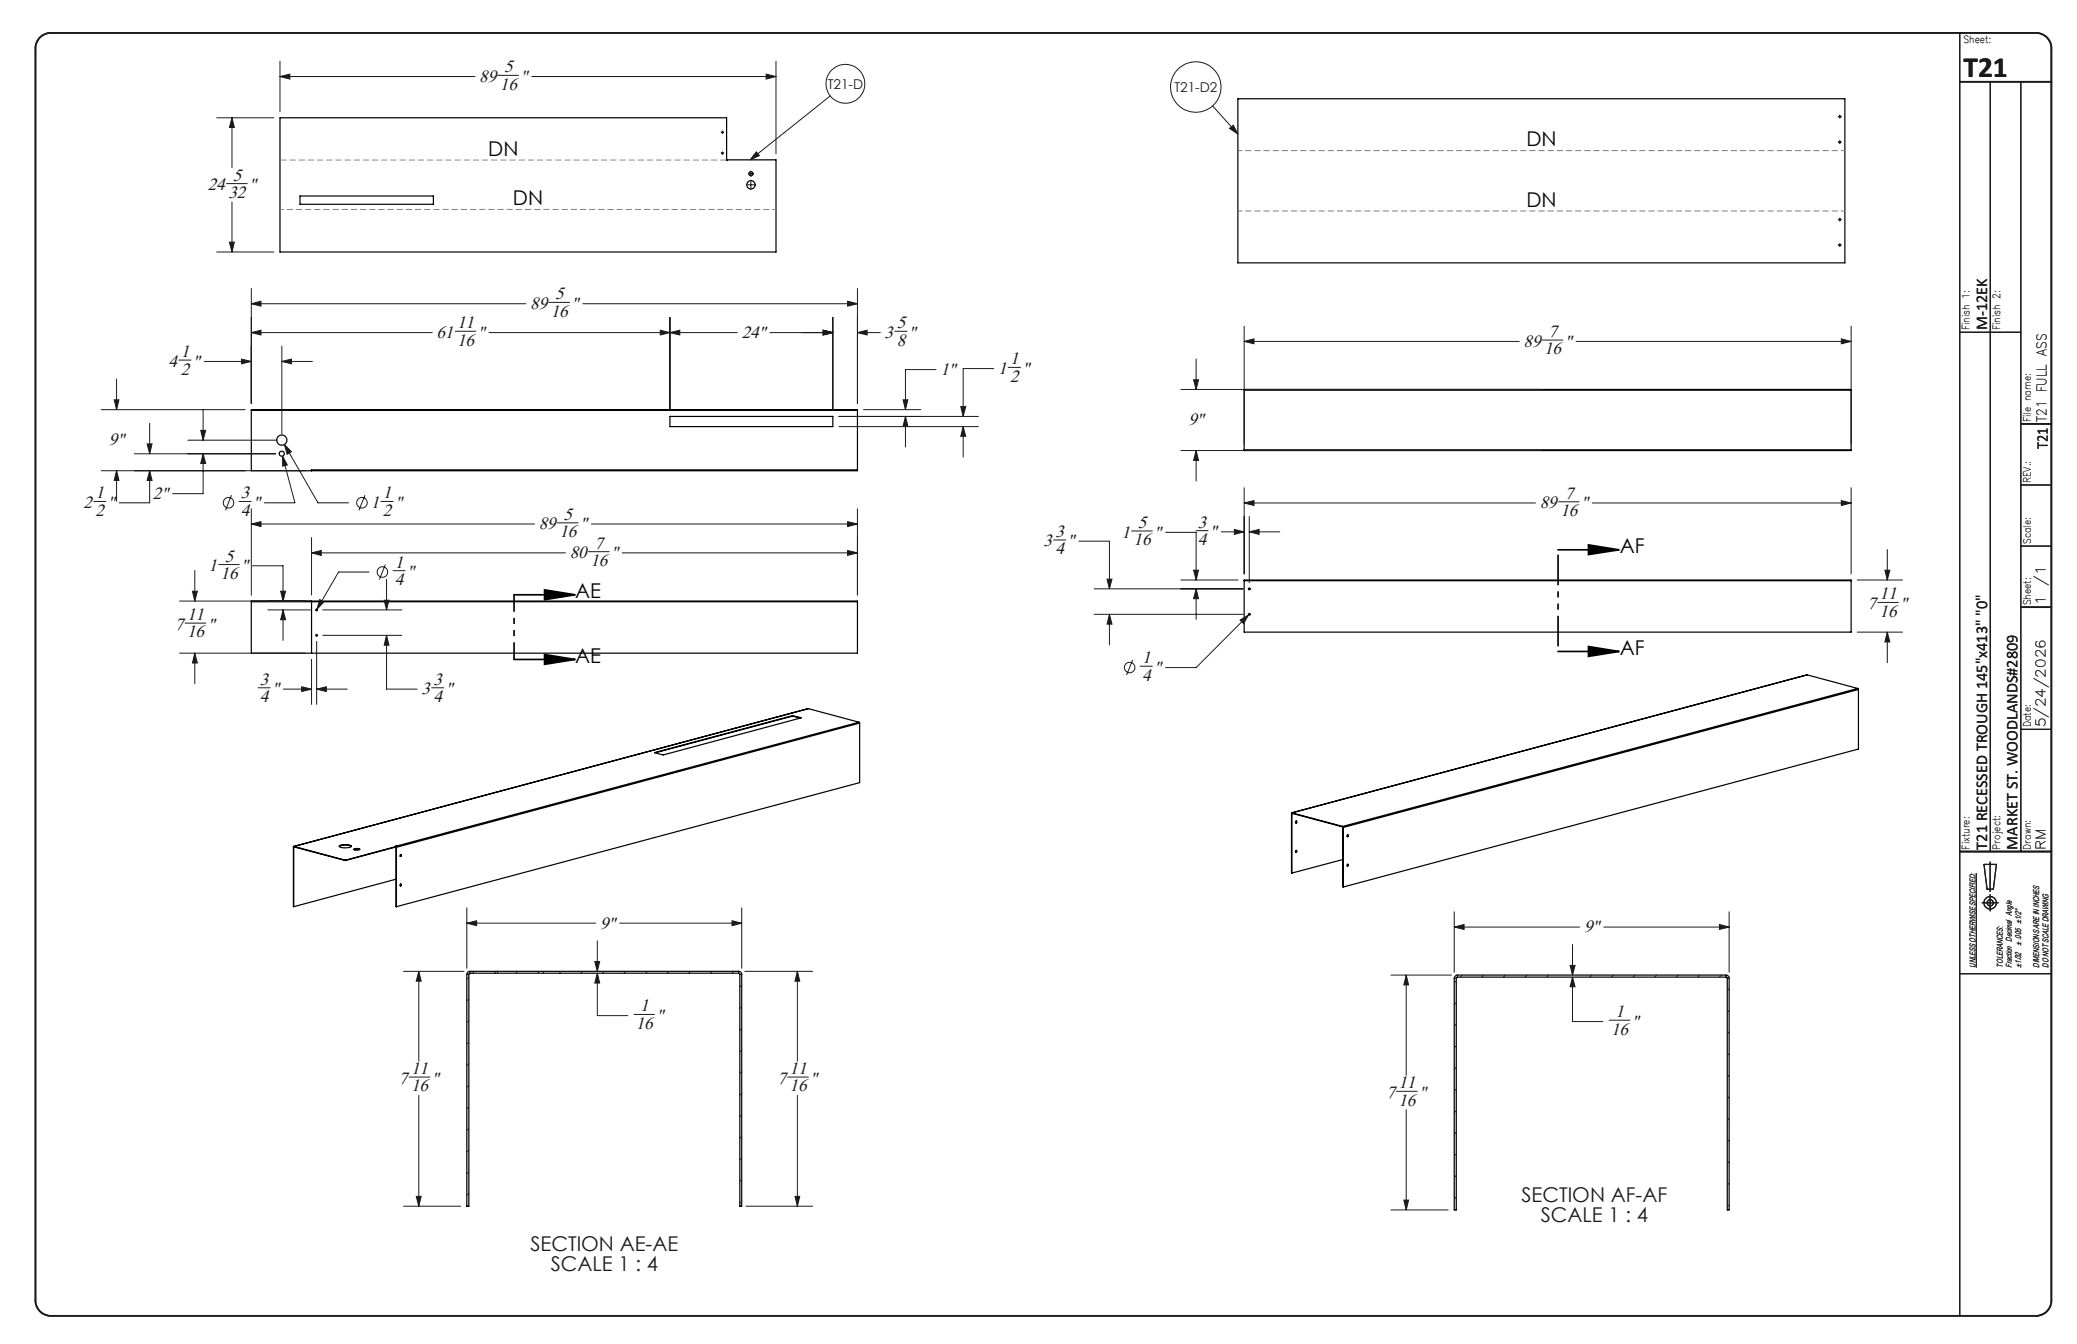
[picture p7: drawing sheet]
<svg xmlns="http://www.w3.org/2000/svg" width="432mm" height="279mm" viewBox="0 0 432 279" stroke-linecap="round" stroke-linejoin="round" font-family="sans-serif">
<g fill="none" stroke="#191924" stroke-width=".21">
<path d="M58.2 15.9l2.1-.5v1zM58.2 12.7v10.5M58.2 15.9h40.5M103.5 15.7h4.3M110.6 15.9h50.7M159.3 15.4l2 .5-2 .5zM161.3 12.7v19.3M172.6 19.9l-16.6 13.3M45 24.5h11.9M47.1 38.2h4.3M48.2 24.5l.5 2h-1zM48.2 24.5v10.4"/>
<path d="M149.9 27.5h.1M149.9 31.8h.1M150.1 27.5h.2M150.1 31.8h.2M150.2 27.2v.1M150.2 27.4v.2M150.2 27.7v.1M150.2 31.6h.1M150.2 31.7v.3M150.2 32.1h.1M150.4 27.5h.1M150.4 31.8h.1"/>
<path d="M155.2 38.4h.7M155.6 36.1h.3M156 36.1h.2M156 38.4h.2M156.1 35.6v.3M156.1 36v.2M156.1 36.3v.4M156.1 37.4v.8M156.1 38.3v.2M156.1 38.7v.7M156.4 36.1h.3M156.4 38.4h.7"/>
<path d="M157.2 31.6l.7 .7-1.9 .9zM252.1 22l5.3 5.9M255.6 26.7l.8-.7 1 1.9zM382.2 24.2h.1M382.2 29.5h.1M382.3 24.2h.3M382.3 29.5h.3M382.5 23.9v.1M382.5 24.1v.3M382.5 24.5v.1M382.5 29.2h.1M382.5 29.4v.3"/>
<path d="M382.5 29.8h.1M382.8 24.2h.1M382.8 29.5h.1M45 52.4h11.9M47.7 50.3h1l-.5 2.1zM48.2 42v10.4M52.2 60v23.9M178.3 60v23.9M382.2 45.6h.1M382.2 50.9h.1M382.3 45.6h.3M382.3 50.9h.3"/>
<path d="M382.5 45.3v.1M382.5 45.5v.3M382.5 45.9v.1M382.5 50.6v.1M382.5 50.8v.3M382.5 51.2v.1M382.8 45.6h.1M382.8 50.9h.1M24.2 78.8v6.4M37.2 74.9h2.5M42.4 75.1h9.8M50.2 74.6l2 .5-2 .5z"/>
<path d="M52.2 63.1l2.1-.5v1zM52.2 69.1l2.1-.4v.9zM52.2 63.1h57.1M52.2 69.1h37.7M58.6 75.1l2-.5v1zM58.6 72v18.2M58.6 75.1h6.3M94.7 68.9h4.2M101.7 69.1h51.6M114.1 62.9h4.3M121.1 63.1h57.2M137.3 68.7l2 .4-2 .5z"/>
<path d="M139.3 69.1l2-.4v.9zM139.3 66v19.3M160.1 69.1h13M171.1 68.7l2 .4-2 .5zM173.1 66v19.3M176.2 62.6l2.1 .5-2.1 .5zM178.3 69.1l2-.4v.9zM178.3 69.1h4.7M186 68.9h2.6M194.6 76.8h-6.4v8.4M206.6 76.6h-6.4v10M209.6 76.4h2.6"/>
<path d="M248.1 79h1.1l-.5 2zM248.7 74.6v6.4M258.7 71l2-.6v1.1zM258.7 67.8v24.6M258.7 71h57.1M320.6 70.7h4.3M327.7 71h57.1M382.8 70.4l2 .6-2 .5zM384.8 67.8v24.6M21.1 97.9h42.4M21.1 85.2h29.9M23.7 83.1h1l-.5 2.1z"/>
<path d="M24.2 97.9l.5 2h-1zM24.2 97.9v6.3M27.9 94.3h29.4M30.6 92.3h1l-.5 2zM31.1 97.9l.5 2h-1zM31.1 97.9v6.6h-6.3M31.1 88v6.3M39.1 91.5h18.2M41.7 89.5h1.1l-.6 2zM42.2 94.3l.6 2h-1.1zM42.2 94.3v8.3h-6.3M42.2 85.2v6.3"/>
<path d="M58.7 94.8l1 1.9-.9 .2zM58.7 94.8l2.6 9.7h-6.3M59.1 92.4l1.5 1.5-.9 .5zM59.1 92.4l7 12.1h6.4M174.4 86.6h29M174.4 88.7h29M179.5 85.2h11.9M187.7 83.1h1l-.5 2.1zM188.2 86.6l.5 2h-1zM188.2 86.6v6.3M199.7 84.5h1.1l-.6 2.1zM200.2 88.7l.6 2h-1.1z"/>
<path d="M200.2 88.7v6.3M245.5 81h75M245.5 93.7h75M248.7 93.7l.5 2h-1.1zM248.7 93.7v6.3M19.5 104.2h2.5M40.5 118.6v6.4M45.5 117.4h4.2M48.1 102.9l-1.2 3.2M49.7 104.2h2.5M52.2 108.9l2.1-.5v1.1zM52.2 105.8v18"/>
<path d="M52.2 108.9h58.9M52.5 117.6h6.3v7.4M64.8 114.9l2-.5v1.1zM64.8 111.8v11.9M64.8 114.9h52.7M75.9 102.9l-1.3 3.2M76.7 118.9h-6.3l-4.5 7.7M79.2 104.2h2.5M80.1 117.4l-1.2 3.1M81.7 118.6h2.5M115.9 108.7h4.3M122.3 114.7h4.3"/>
<path d="M122.9 108.9h55.4M129.4 114.9h48.9M176.2 114.4l2.1 .5-2.1 .6zM176.2 108.4l2.1 .5-2.1 .6zM178.3 105.8v17.9M219 112.3h2.6M224.3 112.5h6.3v9.9M235.3 110.4h4.3M242.3 110.7h6.4v9.9M248.1 118.5h1.1l-.5 2.1zM248.6 110.3h2.5M253.9 110.6h4.8"/>
<path d="M256.6 110.1l2.1 .5-2.1 .5zM258.7 104.6l2-.5v1zM258.7 101.4v17.9M258.7 104.6h60.5M259.7 110.6l2.1-.5v1zM259.7 107.4v13.7M259.7 110.6h6.4M324 104.3h4.3M331 104.6h53.8M382.8 104.1l2 .5-2 .5zM384.8 101.4v17.9M391.9 118.5h1l-.5 2.1z"/>
<path d="M392.4 114.2v6.4M37.3 135.8h26.2M37.3 125h26.2M38.5 129.5h4.3M40 122.9h1l-.5 2.1zM40.5 135.8l.5 2h-1zM40.5 135.8v6.3M55.7 126.8h8.9M58.3 122.9h1.1l-.6 2.1zM58.8 126.8l.6 2h-1.1zM58.8 126.8v6.3M64.8 137.1v9.3"/>
<path d="M65.8 133.3v13.1M66.5 124.6l.8 .5-1.4 1.5zM67.1 132.1h16.4M67.1 126.8h16.4M79.9 124.8h1l-.5 2zM80.4 132.1l.5 2h-1zM80.4 132.1v11.2h6.3M80.4 120.4v6.4M227.5 122.4h30.9M227.5 127.7h30.9M230.2 120.4h1l-.6 2zM230.6 127.7l.6 2.1h-1z"/>
<path d="M230.6 127.7v6.4M235.5 137.2l-1.3 3.1M237 138.5h2.6M245.5 120.6h11.9M248.7 122.4l.5 2.1h-1.1zM248.7 122.4v6.4M257.8 128.9l1.8-1.1-1.1 1.8zM259.6 127.8l-10.9 11h-6.4M386.1 120.6h9.4M386.1 131.4h9.4M390.4 125.2h4.3M392.4 131.4l.5 2.1h-1z"/>
<path d="M392.4 131.4v6.4M53.7 143h2.5M58.9 143.3h5.9M62.7 142.8l2.1 .5-2.1 .5zM65.8 143.3l2-.5v1zM65.8 143.3h6.4M89.7 143h2.6M97 191.9l2.1-.5v1zM97 188.7v12.6M97 191.9h26.8M123.6 199.9h1.1l-.5 2zM124.2 195.6v6.3"/>
<path d="M128.8 191.9h25.4M152.2 191.4l2 .5-2 .5zM154.2 188.7v12.6M302.3 192.7l2.1-.5v1zM302.3 189.5v12.6M302.3 192.7h26.1M326.9 196.4v6.3M333.4 192.7h26.1M357.5 192.2l2 .5-2 .5zM359.5 189.5v12.6M410.9 181.5v19.6M83.9 201.9h12.5"/>
<path d="M87.1 201.9l.5 2.1h-1.1zM87.1 201.9v18.7M97.5 203.2l-.5 .4M97.5 207.6l-.5 .5M97.5 212.2l-.5 .3M97.5 216.6l-.5 .4M98.7 201.9l-.4 .4M103.2 201.9l-.4 .4M107.7 201.9l-.4 .4M112.1 201.9l-.3 .4M116.7 201.9l-.4 .4M121.1 201.9l-.3 .4"/>
<path d="M124.2 202.3l.5 2.1h-1.1zM124.2 202.3v8.8h6.3M125.6 201.9l-.4 .4M130.1 201.9l-.4 .4M131.8 210.9h4.3M134.6 201.9l-.4 .4M139.1 201.9l-.4 .4M143.6 201.9l-.4 .4M148.1 201.9l-.4 .4M152.6 201.9l-.4 .4M154.2 204.8l-.4 .4M154.2 209.3l-.4 .4"/>
<path d="M154.2 213.7l-.4 .5M154.2 218.3l-.4 .4M154.8 201.9h14.1M165.8 201.9l.5 2.1h-1zM165.8 201.9v18.7M289.2 202.7h12.5M292.3 202.7l.5 2.1h-.9zM292.3 202.7v20.9M302.8 203.9l-.5 .5M302.8 208.5l-.5 .3M302.8 212.9l-.5 .4M302.8 217.4l-.5 .4"/>
<path d="M304 202.7l-.4 .4M308.5 202.7l-.4 .4M312.9 202.7l-.3 .4M317.5 202.7l-.5 .4M321.9 202.7l-.3 .4M326.4 200.7h1l-.5 2zM326.9 203.1l.5 2h-1zM326.9 203.1v9.3h6.4M330.9 202.7l-.4 .4M334.5 212.1h4.3M335.4 202.7l-.4 .4M339.9 202.7l-.4 .4"/>
<path d="M344.4 202.7l-.4 .4M348.9 202.7l-.4 .4M353.4 202.7l-.4 .4M357.9 202.7l-.4 .4M359.5 205.6l-.4 .4M359.5 210.1l-.4 .4M359.5 214.6l-.4 .3M359.5 219l-.4 .4M85.1 223.9h4.3M87.1 227.7v23.1M97.5 221.1l-.5 .4M97.5 225.6l-.5 .4"/>
<path d="M97.5 230.1l-.5 .4M97.5 234.6l-.5 .4M97.5 239.1l-.5 .4M154.2 222.7l-.4 .4M154.2 227.2l-.4 .4M154.2 231.7l-.4 .4M154.2 236.2l-.4 .4M163.8 223.9h4.3M165.8 227.7v23.1M290.3 226.9h4.3M292.3 230.7v20.8M302.8 221.9l-.5 .4"/>
<path d="M302.8 226.4l-.5 .4M302.8 230.9l-.5 .4M302.8 235.4l-.5 .4M302.8 239.9l-.5 .4M359.5 223.5l-.4 .4M359.5 228l-.4 .4M359.5 232.5l-.4 .4M359.5 237l-.4 .4M83.9 250.8h11.9M86.5 248.7h1.1l-.5 2.1zM97.5 243.6l-.5 .4M97.5 248.1l-.5 .4"/>
<path d="M154.2 240.7l-.4 .4M154.2 245.2l-.4 .4M154.2 249.7l-.4 .4M155.1 250.8h13.8M165.3 248.7h1l-.5 2.1zM289.2 251.5h11.9M291.9 249.5h.9l-.5 2zM302.8 244.4l-.5 .4M302.8 248.8l-.5 .4M359.5 241.5l-.4 .4M359.5 246l-.4 .4M359.5 250.5l-.4 .4"/>
<circle cx="175.8" cy="17.4" r="4"/>
<circle cx="248.6" cy="18.1" r="5.2"/>
<circle cx="47.5" cy="104.5" r="1.1"/>
<circle cx="75.2" cy="104.5" r="1.09"/>
<circle cx="79.5" cy="118.9" r="1.1"/>
<circle cx="234.8" cy="138.8" r="1.09"/>
</g>
<g fill="none" stroke="#191924" stroke-width=".25">
<path d="M407.4 6.8v266.7M413.8 17v160M420.1 17v160M407.4 69.1h12.7M420.1 113.5h6.4M420.1 100.8h6.4M420.1 151.6h6.4M407.4 177h19.1M412.5 179.7h2.5l-.6 5.2h-1.3zM413.7 179.2v6.1M412.1 187.7h3.3M413.7 186v3.4"/>
<path d="M407.4 202.4h19.1"/>
<circle cx="413.7" cy="187.7" r=".66"/>
<circle cx="413.8" cy="187.7" r="1.29"/>
</g>
<path d="M8.2 7.9a3.3 3.3 0 0 1 2.3-1.1h412.8a3.2 3.2 0 0 1 3.2 3.2v260.4a3.2 3.2 0 0 1-3.2 3.1h-412.8a3.2 3.2 0 0 1-3.1-3.1v-260.4a3.2 3.2 0 0 1 .8-2.1zM407.4 17h19.1M420.1 88.1h6.4M420.1 126.2h6.4M407.4 177h19.1" fill="none" stroke="#191924" stroke-width=".35"/>
<g fill="none" stroke="#000" stroke-width=".25">
<path d="M58.2 24.5h92.9v8.8v-.1h10.2v19.2h-103.1zM257.4 20.5h126.1v34.1h-126.1zM62.4 40.7h27.7v1.8h-27.7zM52.2 85.3v-.1h126.1v.1M52.2 85.3v12.6h126.1v-.2M52.2 85.3h126.1M64.7 97.7l.1 .2zM64.7 97.7h113.6M139.3 86.6h33.8v2.1h-33.8zM178.3 85.3v12.4M258.7 93.5v.2h126.1v-.2M258.7 81.1v-.1h126.1v.1"/>
<path d="M258.7 93.5h126.1M258.7 81.1v12.4M258.7 81.1h126.1M384.8 81.1v12.4M52.2 125h126.1v.1M52.2 125h12.6v10.8M52.2 125v.1M52.2 125.1v10.7h126.1v-10.7M52.2 125.1h126.1M258.7 120.7v-.1h126.1v.1M258.7 120.7v10.7h126.1v-10.7M258.7 120.7h126.1"/>
<path d="M136.1 156.5l28.7-7.7 1.8 .4-28.7 7.8zM164.8 148.8v.1M164.8 148.9l-28.6 7.6M164.8 148.9l1.6 .4M168.1 147.3l-107 28.7M168.1 147.3l10.5 2.8M178.6 150.1l.1 .2M178.6 150.1l-96.3 25.8M178.7 150.3l-96.3 25.8M178.7 150.3v12.4l-96.3 25.8M375.6 140.3h.1M375.7 140.3l-107.1 28.7"/>
<path d="M375.7 140.3l10.5 2.8M386.2 143.1l.2 .2M386.2 143.1l-107 28.7M386.4 143.3l-107.1 28.7M386.4 143.3v12.4l-107.1 28.7M61 176.1h.1M61 176.1l.1 12.4M61.1 176.1v12.4M61.1 176l-.1 .1M61.1 176.1h.1M61.1 176.1l10.7 2.8M61.1 176v.1"/>
<path d="M61.1 176l10.7 2.8M61.2 176.1h-.1M70.5 176a2.92 2.92 0 0 1 2.5 0M70.6 175.8a2.73 2.73 0 0 1 2.5 .1 2.83 2.83 0 0 1-2.6 .1zM71.8 178.8v.1M73.6 176.6l.3-.1 .9 .1M73.6 176.5a.87 .87 0 0 1 1.2 .1l-.8 .1-.4-.1zM82.3 175.9h.1M82.3 175.9v.1M82.3 175.9l.1 .1M82.3 176.1h.1M82.3 176.1l.1 12.4"/>
<path d="M82.4 176v.1M82.4 176l-10.6 2.8M82.4 176l-10.6 2.9M82.4 176.1v12.4M83.3 177.7l-.1 .3M268.5 169.1l.1 .1M268.5 169.1l.1 12.4M268.6 169.2v12.3M268.6 169l-.1 .1M268.6 169.1v.1M268.6 169l10.6 2.8M268.6 169.1l10.6 2.8"/>
<path d="M268.6 169v.1M268.7 169.1l-.1 .1M269.5 170.7v.3l-.1 .1M269.5 176.8v.3l-.1 .1M279.2 171.8l.1 .2M279.2 171.9v.1M279.2 171.8v.1M279.2 172h.1M279.2 172l.1 12.4M279.2 178.7l-10.6 2.8M279.3 172v12.4M280.2 173.5v.3l-.1 .1"/>
<path d="M280.2 179.7v.3l-.1 .1M82.3 182.8l-21.2 5.7M83.3 183.8l.1 .2-.2 .1M97.2 202.2l.4-.3h56a.6 .6 0 0 1 .6 .7v48.2h-.4v-48.3l-.2-.2-56 .1-.1 .1v48.3h-.5v-48.2zM302.5 202.9l.5-.2h55.8a.66 .66 0 0 1 .7 .7v48.1h-.4v-48.2l-.1-.2h-56.1l-.1 .2v48.2h-.5v-48.1z"/>
<circle cx="150.2" cy="31.8" r=".14"/>
<circle cx="150.2" cy="27.5" r=".14"/>
<circle cx="156.1" cy="38.4" r=".87"/>
<circle cx="156.1" cy="36.1" r=".44"/>
<circle cx="382.5" cy="29.5" r=".19"/>
<circle cx="382.5" cy="24.3" r=".19"/>
<circle cx="382.5" cy="45.7" r=".19"/>
<circle cx="382.5" cy="51" r=".19"/>
<circle cx="58.6" cy="94.3" r=".52"/>
<circle cx="58.6" cy="91.5" r="1.05"/>
<circle cx="65.8" cy="132.1" r=".19"/>
<circle cx="65.8" cy="126.8" r=".19"/>
<circle cx="259.7" cy="127.7" r=".17"/>
<circle cx="259.7" cy="122.4" r=".17"/>
<circle cx="83.3" cy="177.9" r=".19"/>
<circle cx="269.5" cy="177" r=".19"/>
<circle cx="269.5" cy="170.9" r=".19"/>
<circle cx="280.1" cy="179.9" r=".18"/>
<circle cx="280.1" cy="173.8" r=".18"/>
<circle cx="83.3" cy="184" r=".19"/>
</g>
<path d="M97.1 202.6h.4M97.7 202.3v-.4M103.4 202.3v-.4M113 202.3v-.4M153.6 201.9v.4M153.8 202.6h.4M302.4 203.3h.4M303 203.1v-.4M358.9 202.7v.4M359.1 203.3h.4" fill="none" stroke="#000" stroke-width=".21" stroke-dasharray="1.3 .6" stroke-linecap="butt"/>
<path d="M323.9 114.3h12.7M330.2 113.3l6.4 1-6.4 1zM106.9 123.6h12.7M106.9 137.1h12.7M113.2 122.6l6.4 1-6.4 1.1zM113.2 136.1l6.4 1-6.4 1zM323.9 135.4h12.7M330.2 134.4l6.4 1-6.4 1.1z" fill="none" stroke="#000" stroke-width=".35"/>
<path d="M106.9 123.6v13.5" fill="none" stroke="#000" stroke-width=".35" stroke-dasharray="6.3 1.3 1.3 1.3 1.3 1.3" stroke-dashoffset="2.8" stroke-linecap="butt"/>
<path d="M323.9 114.3v21.1" fill="none" stroke="#000" stroke-width=".35" stroke-dasharray="6.3 1.3 1.3 1.3 1.3 1.3" stroke-dashoffset="-1" stroke-linecap="butt"/>
<path d="M161.3 43.5h-103.1" fill="none" stroke="#808080" stroke-width=".21" stroke-dasharray="1.3 .6" stroke-dashoffset=".5" stroke-linecap="butt"/>
<path d="M58.2 33.3h92.9" fill="none" stroke="#808080" stroke-width=".21" stroke-dasharray="1.3 .6" stroke-dashoffset="-.1" stroke-linecap="butt"/>
<path d="M257.4 31.3h126.2M383.6 43.9h-126.2" fill="none" stroke="#808080" stroke-width=".21" stroke-dasharray="1.3 .6" stroke-dashoffset=".4" stroke-linecap="butt"/>
<path d="M113.2 122.6l6.4 1-6.4 1.1zM113.2 136.1l6.4 1-6.4 1zM330.2 113.3l6.4 1-6.4 1zM330.2 134.4l6.4 1-6.4 1.1z" fill="#000"/>
<g fill="#191924">
<path d="M159.3 15.4l2 .5-2 .5zM58.2 15.9l2.1-.5v1zM47.7 50.3h1l-.5 2.1zM48.2 24.5l.5 2h-1zM64.8 114.9l2-.5v1.1zM176.2 114.4l2.1 .5-2.1 .6zM40.5 135.8l.5 2h-1zM40 122.9h1l-.5 2.1zM52.2 108.9l2.1-.5v1.1zM176.2 108.4l2.1 .5-2.1 .6zM80.4 132.1l.5 2h-1zM79.9 124.8h1l-.5 2zM65.8 143.3l2-.5v1zM62.7 142.8l2.1 .5-2.1 .5zM58.8 126.8l.6 2h-1.1zM58.3 122.9h1.1l-.6 2.1zM66.5 124.6l-.6 2 1.4-1.5zM124.2 202.3l.5 2.1h-1.1zM123.6 199.9h1.1l-.5 2zM97 191.9l2.1-.5v1zM152.2 191.4l2 .5-2 .5zM165.8 201.9l.5 2.1h-1zM165.3 248.7h1l-.5 2.1zM87.1 201.9l.5 2.1h-1.1zM86.5 248.7h1.1l-.5 2.1zM230.2 120.4h1l-.6 2zM230.6 127.7l.6 2.1h-1zM256.6 110.1l2.1 .5-2.1 .5zM259.7 110.6l2.1-.5v1zM248.7 122.4l.5 2.1h-1.1zM248.1 118.5h1.1l-.5 2.1zM257.8 128.9l.7 .7 1.1-1.8zM258.7 104.6l2-.5v1zM382.8 104.1l2 .5-2 .5zM392.4 131.4l.5 2.1h-1zM391.9 118.5h1l-.5 2.1zM291.9 249.5h.9l-.5 2zM292.3 202.7l.5 2.1h-.9zM302.3 192.7l2.1-.5v1zM357.5 192.2l2 .5-2 .5zM326.4 200.7h1l-.5 2zM326.9 203.1l.5 2h-1z"/>
<path d="M157.2 31.6l.7 .7-1.9 .9zM255.6 26.7l.8-.7 1 1.9z"/>
<path d="M52.2 63.1l2.1-.5v1zM176.2 62.6l2.1 .5-2.1 .5zM24.2 97.9l.5 2h-1zM23.7 83.1h1l-.5 2.1zM58.7 94.8l.1 2.1 .9-.2zM59.1 92.4l.6 2 .9-.5zM41.7 89.5h1.1l-.6 2zM42.2 94.3l.6 2h-1.1zM30.6 92.3h1l-.5 2zM31.1 97.9l.5 2h-1zM50.2 74.6l2 .5-2 .5zM58.6 75.1l2-.5v1zM171.1 68.7l2 .4-2 .5zM139.3 69.1l2-.4v.9zM171.1 68.7l2 .4-2 .5zM178.3 69.1l2-.4v.9zM137.3 68.7l2 .4-2 .5zM52.2 69.1l2.1-.4v.9zM188.2 86.6l.5 2h-1zM187.7 83.1h1l-.5 2.1zM200.2 88.7l.6 2h-1.1zM199.7 84.5h1.1l-.6 2.1zM248.1 79h1.1l-.5 2zM248.7 93.7l.5 2h-1.1zM382.8 70.4l2 .6-2 .5zM258.7 71l2-.6v1.1z"/>
</g>
<text font-size="6.1" fill="#191924" x="408.2" y="16.1">T21</text>
<g font-size="4.2">
<text x="101.5" y="32.4">DN</text>
<text x="317.3" y="30.4">DN</text>
<text x="106.6" y="42.6">DN</text>
<text x="317.3" y="43">DN</text>
<text x="336.7" y="115">AF</text>
<text x="119.6" y="124.3">AE</text>
<text x="119.6" y="137.8">AE</text>
<text x="336.7" y="136.1">AF</text>
</g>
<g font-size="4.2" fill="#191924">
<text x="316.3" y="249.8">SECTION AF-AF</text>
<text x="320.3" y="254">SCALE 1 : 4</text>
<text x="110.3" y="260">SECTION AE-AE</text>
<text x="114.5" y="264.2">SCALE 1 : 4</text>
</g>
<g font-size="3.7" fill="#191924">
<text x="99.6" y="17">89</text>
<text x="104.8" y="15">5</text>
<text x="108.2" y="17">&quot;</text>
<text x="103.9" y="18.6">16</text>
<text x="43.2" y="39.5">24</text>
<text x="47.5" y="41.1">32</text>
<text x="48.4" y="37.5">5</text>
<text x="51.8" y="39.5">&quot;</text>
<text x="110.2" y="64.2">89</text>
<text x="114.5" y="65.9">16</text>
<text x="115.4" y="62.3">5</text>
<text x="118.8" y="64.2">&quot;</text>
<text x="90.7" y="70.2">61</text>
<text x="95" y="68.3">11</text>
<text x="95" y="71.9">16</text>
<text x="99.3" y="70.2">&quot;</text>
<text x="154.2" y="70.2">24&quot;</text>
<text x="183.9" y="70.2">3</text>
<text x="186.4" y="68.3">5</text>
<text x="186.4" y="71.9">8</text>
<text x="189" y="70.2">&quot;</text>
<text x="321.9" y="70.1">7</text>
<text x="35.1" y="76.2">4</text>
<text x="37.6" y="77.9">2</text>
<text x="37.6" y="74.3">1</text>
<text x="40.1" y="76.2">&quot;</text>
<text x="195.5" y="77.9">1&quot;</text>
<text x="207.5" y="77.7">1</text>
<text x="210" y="75.7">1</text>
<text x="212.6" y="77.7">&quot;</text>
<text x="316.7" y="72.1">89</text>
<text x="321" y="73.7">16</text>
<text x="325.3" y="72.1">&quot;</text>
<text x="210" y="79.3">2</text>
<text x="247.1" y="88.4">9&quot;</text>
<text x="22.6" y="92.6">9&quot;</text>
<text x="17.4" y="105.6">2</text>
<text x="19.9" y="107.2">2</text>
<text x="19.9" y="103.6">1</text>
<text x="22.4" y="105.6">&quot;</text>
<text x="31.8" y="103.7">2&quot;</text>
<text x="50.1" y="107.2">4</text>
<text x="50.1" y="103.6">3</text>
<text x="52.6" y="105.6">&quot;</text>
<text x="77.1" y="105.6">1</text>
<text x="79.6" y="103.6">1</text>
<text x="79.6" y="107.2">2</text>
<text x="82.1" y="105.6">&quot;</text>
<text x="320.1" y="105.7">89</text>
<text x="324.4" y="107.3">16</text>
<text x="325.3" y="103.7">7</text>
<text x="328.7" y="105.7">&quot;</text>
<text x="112" y="110">89</text>
<text x="116.3" y="111.7">16</text>
<text x="117.2" y="108.1">5</text>
<text x="120.6" y="110">&quot;</text>
<text x="216.9" y="113.6">3</text>
<text x="219.4" y="111.6">3</text>
<text x="222" y="113.6">&quot;</text>
<text x="233.1" y="111.8">1</text>
<text x="235.7" y="113.4">16</text>
<text x="236.6" y="109.8">5</text>
<text x="240" y="111.8">&quot;</text>
<text x="249" y="113.3">4</text>
<text x="249" y="109.7">3</text>
<text x="251.6" y="111.7">&quot;</text>
<text x="43.3" y="118.7">1</text>
<text x="46.7" y="116.7">5</text>
<text x="50.2" y="118.7">&quot;</text>
<text x="82.1" y="118">1</text>
<text x="118.5" y="116">80</text>
<text x="122.7" y="117.7">16</text>
<text x="123.6" y="114.1">7</text>
<text x="127" y="116">&quot;</text>
<text x="219.4" y="115.2">4</text>
<text x="45.9" y="120.3">16</text>
<text x="82.1" y="121.6">4</text>
<text x="84.6" y="120">&quot;</text>
<text x="390.8" y="124.6">11</text>
<text x="36.4" y="130.9">7</text>
<text x="38.9" y="128.9">11</text>
<text x="43.2" y="130.9">&quot;</text>
<text x="388.2" y="126.6">7</text>
<text x="390.8" y="128.2">16</text>
<text x="395.1" y="126.6">&quot;</text>
<text x="38.9" y="132.5">16</text>
<text x="237.4" y="137.9">1</text>
<text x="54.1" y="142.4">3</text>
<text x="90.1" y="142.4">3</text>
<text x="237.4" y="141.5">4</text>
<text x="240" y="139.9">&quot;</text>
<text x="54.1" y="146">4</text>
<text x="56.6" y="144.4">&quot;</text>
<text x="87.6" y="144.4">3</text>
<text x="90.1" y="146">4</text>
<text x="92.7" y="144.4">&quot;</text>
<text x="124.7" y="193">9&quot;</text>
<text x="329.3" y="193.8">9&quot;</text>
<text x="132.2" y="213.9">16</text>
<text x="133.1" y="210.3">1</text>
<text x="136.5" y="212.3">&quot;</text>
<text x="334.9" y="215.1">16</text>
<text x="335.8" y="211.5">1</text>
<text x="339.2" y="213.5">&quot;</text>
<text x="82.9" y="225.3">7</text>
<text x="85.5" y="226.9">16</text>
<text x="85.5" y="223.3">11</text>
<text x="89.7" y="225.3">&quot;</text>
<text x="161.6" y="225.3">7</text>
<text x="164.2" y="223.3">11</text>
<text x="164.2" y="226.9">16</text>
<text x="168.5" y="225.3">&quot;</text>
<text x="290.7" y="226.2">11</text>
<text x="288.2" y="228.2">7</text>
<text x="290.7" y="229.8">16</text>
<text x="295" y="228.2">&quot;</text>
</g>
<g font-size="3.4" fill="#191924">
<text x="413.1" y="68.7" transform="rotate(-90 413.1 68.7)">M-12EK</text>
<text x="425.7" y="93.4" transform="rotate(-90 425.7 93.4)">T21</text>
<text x="413.1" y="176.6" transform="rotate(-90 413.1 176.6)">T21 RECESSED TROUGH 145&quot;x413&quot; &quot;0&quot;</text>
<text x="419.4" y="176.6" transform="rotate(-90 419.4 176.6)">MARKET ST. WOODLANDS#2809</text>
</g>
<g font-size="2.8" fill="#191924">
<text x="172.1" y="18.4">T21-D</text>
<text x="244.2" y="19.1">T21-D2</text>
<text x="425.5" y="87.7" transform="rotate(-90 425.5 87.7)">T21 FULL ASS</text>
<text x="425.2" y="125.8" transform="rotate(-90 425.2 125.8)">1</text>
<text x="425.2" y="121.7" transform="rotate(-90 425.2 121.7)">/1</text>
<text x="425.2" y="151.2" transform="rotate(-90 425.2 151.2)">5/24/2026</text>
<text x="425.2" y="176.6" transform="rotate(-90 425.2 176.6)">RM</text>
</g>
<g font-size="2.1" fill="#191924">
<text x="408.2" y="8.9">Sheet:</text>
<text x="409.5" y="68.7" transform="rotate(-90 409.5 68.7)">Finish 1:</text>
<text x="415.8" y="68.7" transform="rotate(-90 415.8 68.7)">Finish 2:</text>
<text x="422.2" y="87.7" transform="rotate(-90 422.2 87.7)">File name:</text>
<text x="422.2" y="100.4" transform="rotate(-90 422.2 100.4)">REV.:</text>
<text x="422.2" y="113.1" transform="rotate(-90 422.2 113.1)">Scale:</text>
<text x="422.2" y="125.8" transform="rotate(-90 422.2 125.8)">Sheet:</text>
<text x="422.2" y="151.2" transform="rotate(-90 422.2 151.2)">Date:</text>
<text x="409.5" y="176.6" transform="rotate(-90 409.5 176.6)">Fixture:</text>
<text x="415.8" y="176.6" transform="rotate(-90 415.8 176.6)">Project:</text>
<text x="422.2" y="176.6" transform="rotate(-90 422.2 176.6)">Drawn:</text>
</g>
<g font-size="1.7" fill="#191924">
<text x="420.2" y="196.6" transform="rotate(-90 420.2 196.6)">± .005 ±1/2°</text>
<text x="410.7" y="201.1" transform="rotate(-90 410.7 201.1)">UNLESS OTHERWISE SPECIFIED:</text>
<text x="416.4" y="201.1" transform="rotate(-90 416.4 201.1)">TOLERANCES:</text>
<text x="418.3" y="201.1" transform="rotate(-90 418.3 201.1)">Fraction Decimal Angle</text>
<text x="420.2" y="201.1" transform="rotate(-90 420.2 201.1)">±1/32</text>
<text x="424" y="201.1" transform="rotate(-90 424 201.1)">DIMENSIONS ARE IN INCHES</text>
<text x="425.9" y="201.1" transform="rotate(-90 425.9 201.1)">DO NOT SCALE DRAWING</text>
</g>
</svg>
